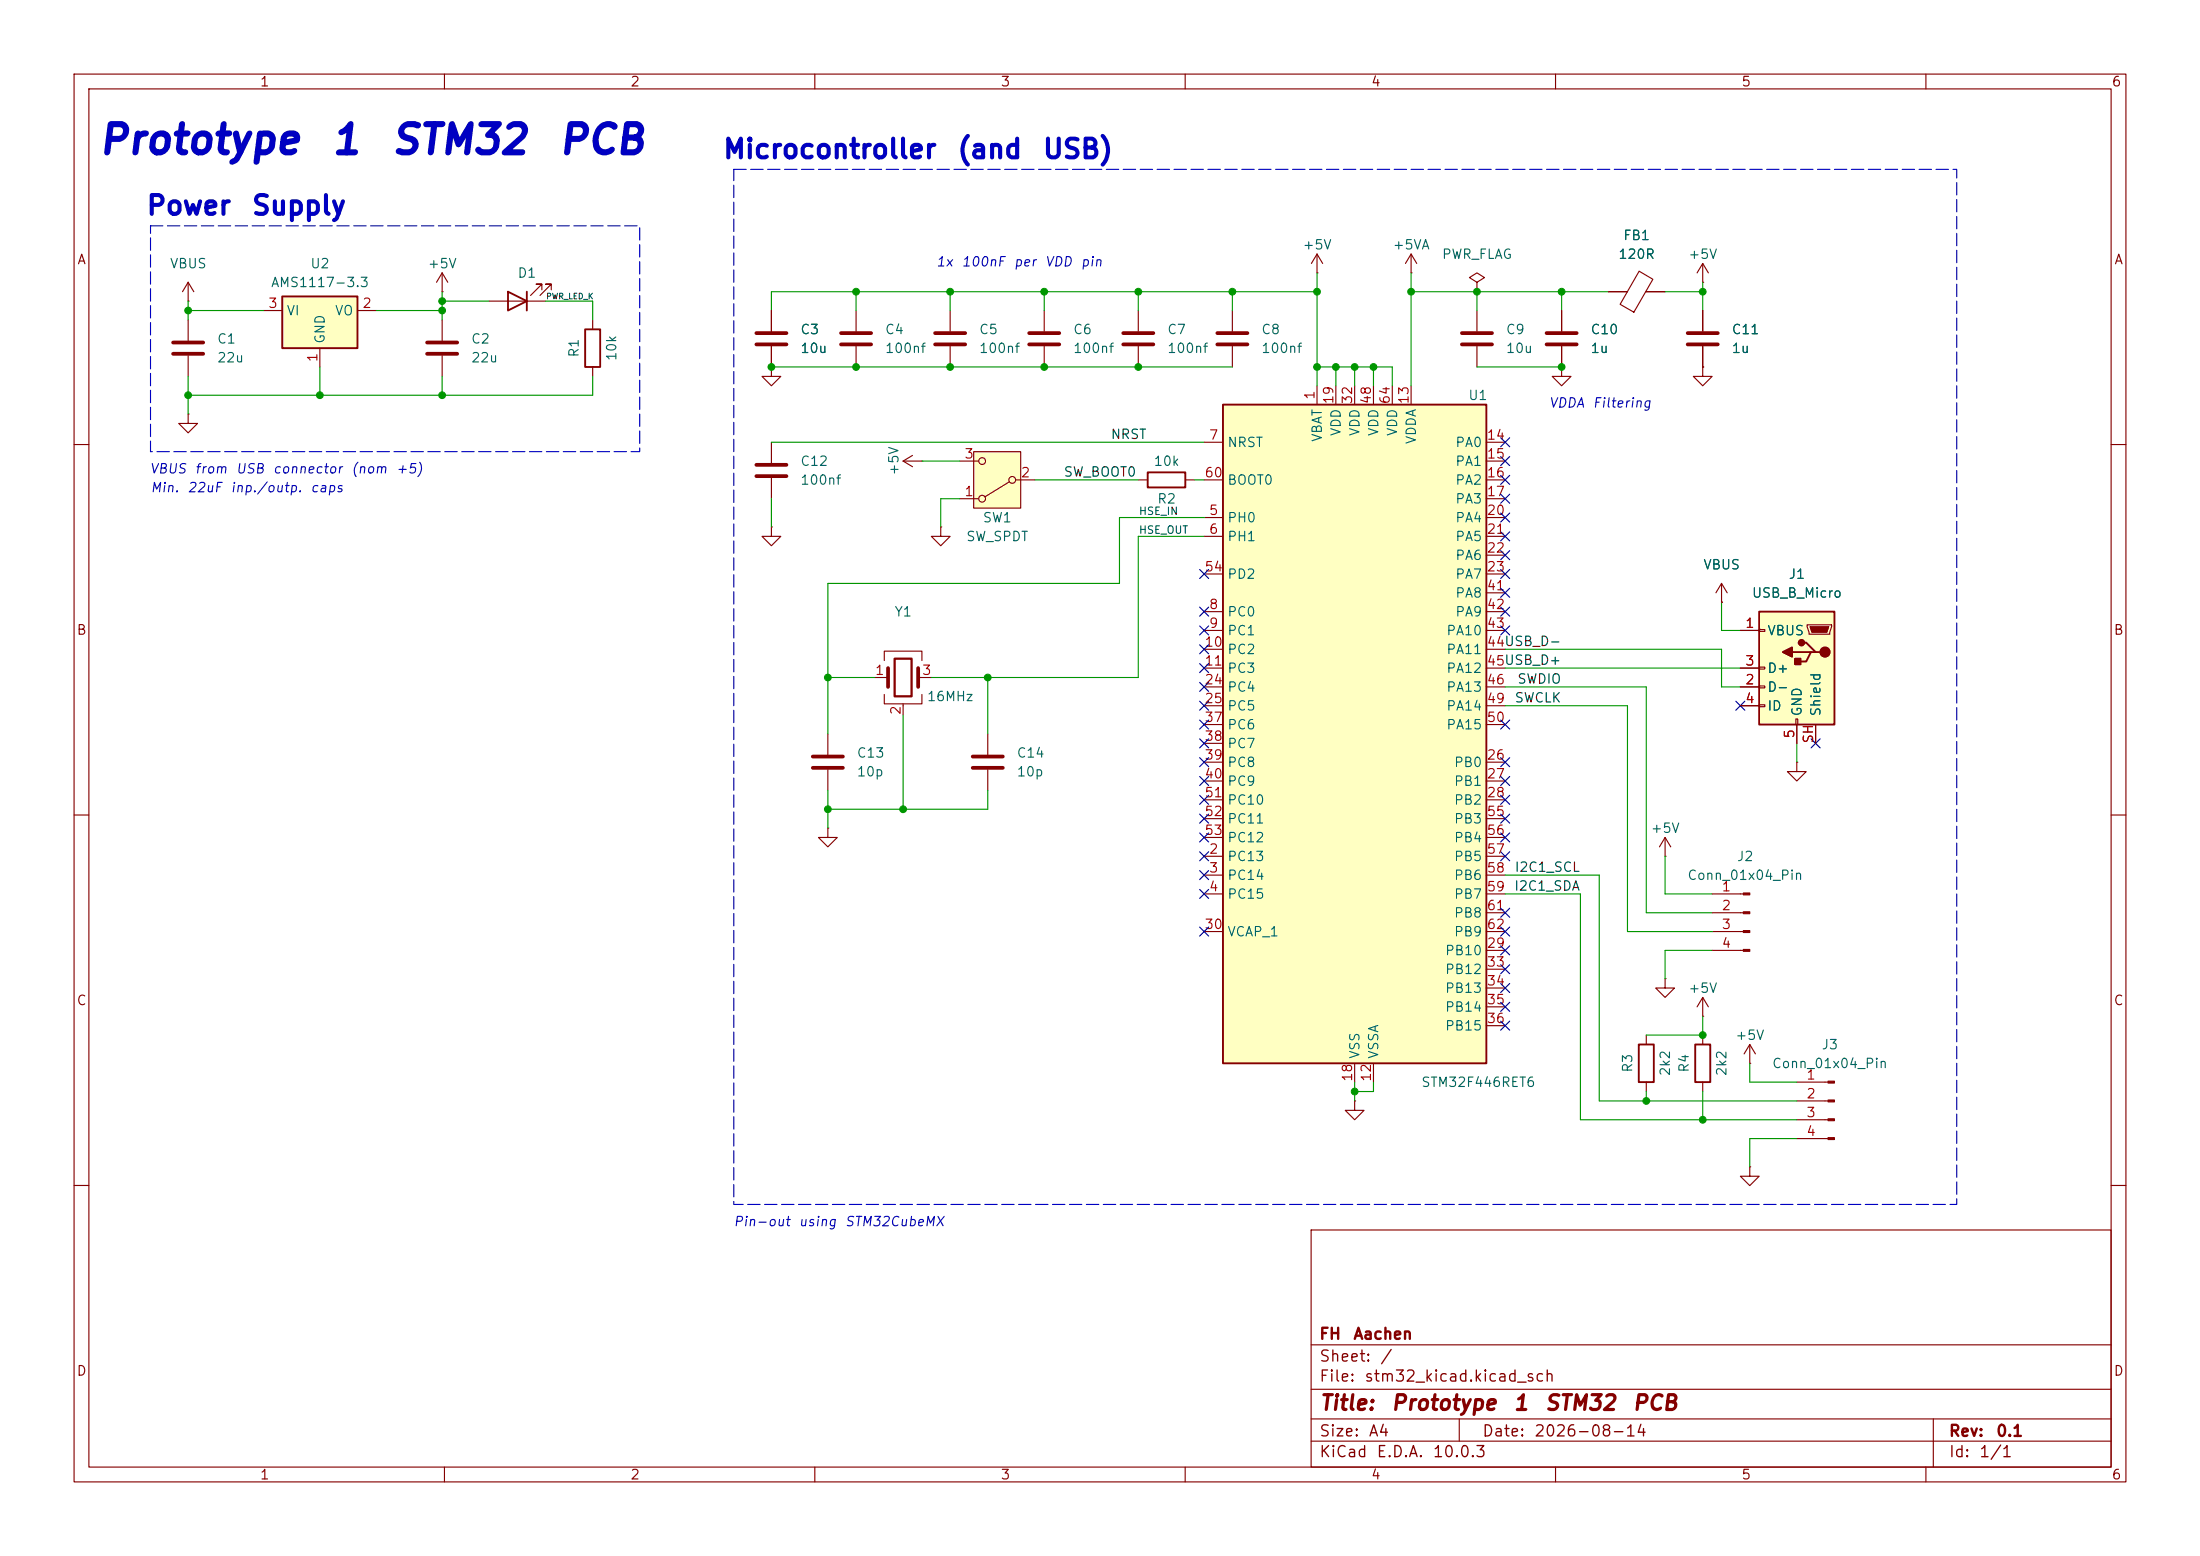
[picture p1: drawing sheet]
<svg xmlns="http://www.w3.org/2000/svg" width="297mm" height="210mm" viewBox="0 0 297 210" stroke-linecap="round" stroke-linejoin="round" font-family="sans-serif">
<g fill="none" stroke="#840000" stroke-width=".15">
<path d="M10 10h277v190h-277zM12 12h273v186h-273zM60 10v2M110 10v2M160 10v2M210 10v2M260 10v2M104.1 41.9v2.8M104.1 46.7v2.8M10 60h2M285 60h2M10 110h2"/>
<path d="M224.8 115.6h.1M224.8 113l-.8 1.3M224.8 113l.8 1.3M224.8 113v2.6M285 110h2M222.2 139.7v1.3M222.2 146.1v1.2M10 160h2M177 166h108v32h-108zM285 160h2M60 198v2M110 198v2"/>
<path d="M160 198v2M177 194.5h108M177 191.5h108M177 187.5h108M177 181.5h108M197 191.5v3M210 198v2M260 198v2M261 191.5v6.5"/>
</g>
<path d="M102.1 45h4.1M102.1 46.5h4.1" fill="none" stroke="#840000" stroke-width=".51"/>
<path d="M221.2 141h2.1v5.1h-2.1z" fill="none" stroke="#840000" stroke-width=".25"/>
<path d="M165.1 54.6h35.6v88.9h-35.6z" fill="#ffffc2"/>
<path d="M165.1 54.6h35.6v88.9h-35.6z" fill="none" stroke="#840000" stroke-width=".25"/>
<g fill="none" stroke="#840000" stroke-width=".15">
<path d="M162.6 59.7h2.5M177.8 52.1v2.5M180.3 52.1v2.5M182.9 52.1v2.5M185.4 52.1v2.5M188 52.1v2.5M190.5 52.1v2.5M200.7 59.7h2.5M162.6 69.9h2.5M162.6 72.4h2.5M162.6 64.8h2.5M162.6 77.5h2.5"/>
<path d="M200.7 69.9h2.5M200.7 72.4h2.5M200.7 62.2h2.5M200.7 64.8h2.5M200.7 67.3h2.5M200.7 74.9h2.5M200.7 77.5h2.5M162.6 82.6h2.5M162.6 85.1h2.5M162.6 87.6h2.5M162.6 90.2h2.5M162.6 92.7h2.5"/>
<path d="M162.6 95.3h2.5M162.6 97.8h2.5M200.7 82.6h2.5M200.7 85.1h2.5M200.7 87.6h2.5M200.7 90.2h2.5M200.7 92.7h2.5M200.7 95.3h2.5M200.7 97.8h2.5M200.7 80h2.5M162.6 115.6h2.5M162.6 118.1h2.5"/>
<path d="M162.6 102.9h2.5M162.6 105.4h2.5M162.6 108h2.5M162.6 100.3h2.5M162.6 110.5h2.5M162.6 113h2.5M200.7 115.6h2.5M200.7 118.1h2.5M200.7 102.9h2.5M200.7 105.4h2.5M200.7 108h2.5M200.7 110.5h2.5"/>
<path d="M200.7 113h2.5M162.6 120.7h2.5M162.6 125.7h2.5M200.7 120.7h2.5M200.7 128.3h2.5M200.7 125.7h2.5M200.7 130.8h2.5M200.7 133.4h2.5M200.7 135.9h2.5M200.7 138.4h2.5M200.7 123.2h2.5M182.9 143.5v2.6"/>
<path d="M185.4 143.5v2.6"/>
</g>
<path d="M237.5 82.6h10.1v15.2h-10.1z" fill="#ffffc2"/>
<path d="M237.5 82.6h10.1v15.2h-10.1zM241.9 88h2.6M243.2 86.7h.6l1.3 1.3h.6M245.1 88h-.6l-.7 1.3h-1.2" fill="none" stroke="#840000" stroke-width=".25"/>
<g fill="none" stroke="#840000" stroke-width=".15">
<path d="M141 41.9v2.8M141 46.7v2.8M153.7 41.9v2.8M153.7 46.7v2.8M166.4 41.9v2.8M166.4 46.7v2.8M118.1 91.4h1.8M119.4 89.2v-1.3h5.1v1.3M119.4 93.7v1.3h5.1v-1.3M121.9 95v1.5M124 91.4h1.7M234.9 85.1h2.6"/>
<path d="M234.9 92.7h2.6M234.9 90.2h2.6M234.9 95.3h2.6M237.5 85h.8v.2h-.8zM237.5 90h.8v.3h-.8zM237.5 92.6h.8v.2h-.8zM237.5 95.1h.8v.3h-.8zM242.4 97h.3v.8h-.3zM242.6 97.8v2.5M244 84.3h3.3v.3l-.3 1h-2.8zM245.1 97.8v2.5"/>
</g>
<path d="M244.3 84.6h2.6l-.3 .7h-2z" fill="#840000" stroke="#840000" stroke-width=".15"/>
<g fill="#840000" stroke="#840000" stroke-width=".25">
<path d="M242.3 88.9h.8v.8h-.8z"/>
<path d="M240.7 88l1.2-.6v1.2z"/>
<circle cx="246.4" cy="88" r=".63"/>
<circle cx="243.2" cy="86.7" r=".38"/>
</g>
<path d="M138.9 45h4.1M138.9 46.5h4.1M151.6 45h4.1M151.6 46.5h4.1M164.3 45h4.1M164.3 46.5h4.1M119.9 90.2v2.5M124 90.2v2.5" fill="none" stroke="#840000" stroke-width=".51"/>
<path d="M120.8 88.9h2.3v5.1h-2.3z" fill="none" stroke="#840000" stroke-width=".3"/>
<path d="M131.4 61h6.4v7.6h-6.4z" fill="#ffffc2"/>
<g fill="none" stroke="#840000" stroke-width=".15">
<path d="M25.4 43.2v2.8M25.4 48v2.8M104.1 49.5v1.3h1.3l-1.3 1.3-1.2-1.3h1.2M104.1 49.5h.1M104.1 59.7v2.8M115.6 41.9v2.8M115.6 46.7v2.8M128.3 41.9v2.8M128.3 46.7v2.8M229.9 49.5v1.3h1.2l-1.2 1.3-1.3-1.3h1.3M229.9 49.5h.1M104.1 71.1v1.3h1.3l-1.3 1.3-1.2-1.3h1.2"/>
<path d="M104.1 71.1h.1M104.1 64.5v2.8M121.9 62.2h2.6M121.9 62.2l1.3 .8M123.2 61.5l-1.3 .7M124.5 62.2h.1M127 71.1v1.3h1.3l-1.3 1.3-1.3-1.3h1.3M127 71.1h.1M129.5 67.3h2.6M129.5 62.2h2.6M131.4 61h6.4v7.6h-6.4zM136.3 65l-3.3 2.1"/>
<path d="M137.2 64.8h2.5M153.7 64.8h1.2M160 64.8h1.3"/>
<circle cx="132.6" cy="67.3" r=".46"/>
<circle cx="132.6" cy="62.2" r=".46"/>
<circle cx="136.7" cy="64.8" r=".46"/>
</g>
<path d="M154.9 63.8h5.1v2h-5.1z" fill="none" stroke="#840000" stroke-width=".25"/>
<path d="M23.4 46.2h4M23.4 47.8h4M113.5 45h4.1M113.5 46.5h4.1M126.2 45h4.1M126.2 46.5h4.1M102.1 62.7h4.1M102.1 64.3h4.1" fill="none" stroke="#840000" stroke-width=".51"/>
<path d="M38.1 40h10.2v7h-10.2z" fill="#ffffc2"/>
<path d="M68.6 39.4l2.5 1.2-2.5 1.3zM71.1 39.4v2.5M38.1 40h10.2v7h-10.2zM79 44.5h2v5h-2zM228.9 141h2v5.1h-2z" fill="none" stroke="#840000" stroke-width=".25"/>
<g fill="none" stroke="#840000" stroke-width=".15">
<path d="M25.4 38.1l-.8 1.3M25.4 38.1l.8 1.3M25.4 38.1v2.5M59.7 39.4h.1M59.7 36.8l-.8 1.3M59.7 36.8l.8 1.3M59.7 36.8v2.6M73.2 39.1v-.7h-.8h.8l-1.6 1.5M74.4 39.1v-.7h-.7h.7l-1.5 1.5M177.8 36.8h.1M177.8 34.3l-.8 1.3M177.8 34.3l.8 1.3"/>
<path d="M177.8 34.3v2.5M190.5 36.8h.1M190.5 34.3l-.8 1.3M190.5 34.3l.8 1.3M190.5 34.3v2.5M199.4 38.1l1-.6-1-.7-1 .7 1 .6v1.3M199.4 39.4h.1M217.2 39.4h2.5M221.3 36.6l1.8 1.1-2.5 4.4-1.9-1zM222.2 39.4h2.6M229.9 38.1h.1M229.9 35.6l-.8 1.2"/>
<path d="M229.9 35.6l.7 1.2M229.9 35.6v2.5M25.4 40.6h.1M25.4 55.9v1.3h1.3l-1.3 1.2-1.3-1.2h1.3M25.4 55.9h.1M35.6 41.9h2.5M43.2 47v2.5M48.3 41.9h2.5M59.7 43.2v2.8M59.7 48v2.8M66 40.6h7.7M80 43.2v1.3"/>
<path d="M80 49.5v1.3M104.1 49.5h.1M104.1 41.9v2.8M104.1 46.7v2.8M199.4 41.9v2.8M199.4 46.7v2.8M210.8 49.5v1.3h1.3l-1.3 1.3-1.3-1.3h1.3M210.8 49.5h.1M210.8 41.9v2.8M210.8 46.7v2.8M229.9 49.5h.1M229.9 41.9v2.8"/>
<path d="M229.9 46.7v2.8M232.4 78.7l-.8 1.3M232.4 78.7l.8 1.3M232.4 78.7v2.6M111.8 99.1v2.8M133.3 99.1v2.8M232.4 81.3h.1M234.9 85.1h2.6M234.9 92.7h2.6M234.9 90.2h2.6M234.9 95.3h2.6M242.6 97.8v2.5"/>
<path d="M245.1 97.8v2.5M111.8 111.8v1.2h1.2l-1.2 1.3-1.3-1.3h1.3M111.8 111.8h.1M111.8 103.9v2.8M133.3 103.9v2.8M242.6 102.9v1.2h1.2l-1.2 1.3-1.3-1.3h1.3M242.6 102.9h.1M224.8 132.1v1.3h1.3l-1.3 1.2-1.3-1.2h1.3M224.8 132.1h.1M229.9 137.2h.1M229.9 134.6v2.6M229.9 139.7v1.3"/>
<path d="M229.9 134.6l-.8 1.3M229.9 134.6l.7 1.3M231.1 120.7h4.3M231.1 123.2h4.3M231.1 125.7h4.3M231.1 128.3h4.3M182.9 148.6v1.3h1.2l-1.2 1.2-1.3-1.2h1.3M182.9 148.6h.1M229.9 146.1v1.2M236.2 157.5v1.3h1.3l-1.3 1.2-1.3-1.2h1.3M236.2 157.5h.1M236.2 143.5h.1"/>
<path d="M236.2 141l-.7 1.2M236.2 141l.8 1.2M236.2 141v2.5M242.6 146.1h4.2M242.6 148.6h4.2M242.6 151.1h4.2M242.6 153.7h4.2"/>
</g>
<path d="M57.7 46.2h4M57.7 47.8h4M197.4 45h4M197.4 46.5h4M208.8 45h4.1M208.8 46.5h4.1M227.8 45h4.1M227.8 46.5h4.1M109.7 102.1h4.1M109.7 103.6h4.1M131.3 102.1h4.1M131.3 103.6h4.1" fill="none" stroke="#840000" stroke-width=".51"/>
<g fill="#840000" stroke="#840000" stroke-width=".15">
<path d="M235.4 120.5h.8v.3h-.8z"/>
<path d="M235.4 123.1h.8v.2h-.8z"/>
<path d="M235.4 125.6h.8v.3h-.8z"/>
<path d="M235.4 128.1h.8v.3h-.8z"/>
<path d="M246.8 145.9h.8v.3h-.8z"/>
<path d="M246.8 148.5h.8v.2h-.8z"/>
<path d="M246.8 151h.8v.3h-.8z"/>
<path d="M246.8 153.5h.8v.3h-.8z"/>
</g>
<g fill="none" stroke="#009600" stroke-width=".15">
<path d="M59.7 39.4v3.8M115.6 39.4v2.5M128.3 39.4v2.5M141 39.4v2.5M153.7 39.4v2.5M166.4 39.4v2.5M177.8 39.4h-73.7v2.5M177.8 36.8v15.3M190.5 39.4h26.7M190.5 36.8v15.3M199.4 39.4v2.5M210.8 39.4v2.5"/>
<path d="M224.8 39.4h5.1M229.9 38.1v3.8M25.4 41.9h10.2M25.4 40.6v2.6M25.4 50.8v5.1M43.2 49.5v3.8M50.8 41.9h8.9M59.7 50.8v2.5M59.7 40.6h6.3M73.7 40.6h6.3v2.6M80 50.8v2.5h-54.6M104.1 59.7h58.5"/>
<path d="M104.1 49.5h62.3M177.8 49.5h10.2v2.6M180.3 49.5v2.6M182.9 49.5v2.6M185.4 49.5v2.6M199.4 49.5h11.4M104.1 67.3v3.8M124.5 62.2h5M129.5 67.3h-2.5v3.8M139.7 64.8h14M161.3 64.8h1.3M162.6 69.9h-11.5v8.8h-39.3v20.4"/>
<path d="M162.6 72.4h-8.9v19h-28M111.8 91.4h6.3M121.9 96.5v12.7M133.3 91.4v7.7M203.2 92.7h19v30.5h8.9M203.2 87.6h29.2v5.1h2.5M203.2 95.3h16.5v30.4h11.4M203.2 90.2h31.7M232.4 81.3v3.8h2.5M111.8 106.7v5.1M133.3 106.7v2.5h-21.5M203.2 118.1h12.7v30.5h26.7"/>
<path d="M224.8 115.6v5.1h6.3M242.6 100.3v2.6M203.2 120.7h10.2v30.4h29.2M229.9 137.2v2.5h-7.7M231.1 128.3h-6.3v3.8M182.9 146.1v2.5M185.4 146.1v1.2h-2.5M222.2 147.3v1.3M229.9 147.3v3.8M236.2 143.5v2.6h6.4M242.6 153.7h-6.4v3.8"/>
</g>
<g fill="none" stroke="#000084" stroke-width=".15">
<path d="M202.6 59.1l1.2 1.2M203.8 59.1l-1.2 1.2M162 76.9l1.2 1.2M163.2 76.9l-1.2 1.2M202.6 61.6l1.2 1.2M202.6 64.2l1.2 1.2M202.6 69.2l1.2 1.3M202.6 74.3l1.2 1.2M202.6 71.8l1.2 1.2M202.6 66.7l1.2 1.2M202.6 76.9l1.2 1.2M202.6 79.4l1.2 1.2"/>
<path d="M203.8 64.2l-1.2 1.2M203.8 61.6l-1.2 1.2M203.8 76.9l-1.2 1.2M203.8 69.2l-1.2 1.3M203.8 66.7l-1.2 1.2M203.8 71.8l-1.2 1.2M203.8 79.4l-1.2 1.2M203.8 74.3l-1.2 1.2M162 92.1l1.2 1.2M162 97.2l1.2 1.2M162 94.6l1.2 1.3M162 87l1.2 1.2"/>
<path d="M162 81.9l1.2 1.3M162 89.6l1.2 1.2M162 84.5l1.2 1.2M162 99.7l1.2 1.2M163.2 92.1l-1.2 1.2M163.2 97.2l-1.2 1.2M163.2 99.7l-1.2 1.2M163.2 94.6l-1.2 1.3M163.2 87l-1.2 1.2M163.2 81.9l-1.2 1.3M163.2 89.6l-1.2 1.2M163.2 84.5l-1.2 1.2"/>
<path d="M202.6 97.2l1.2 1.2M202.6 84.5l1.2 1.2M202.6 81.9l1.2 1.3M203.8 97.2l-1.2 1.2M203.8 84.5l-1.2 1.2M203.8 81.9l-1.2 1.3M234.3 94.6l1.3 1.3M235.6 94.6l-1.3 1.3M244.5 99.7l1.2 1.2M245.7 99.7l-1.2 1.2M162 104.8l1.2 1.2M162 115l1.2 1.2"/>
<path d="M162 117.5l1.2 1.2M162 109.9l1.2 1.2M162 107.3l1.2 1.3M162 112.4l1.2 1.2M162 102.3l1.2 1.2M163.2 104.8l-1.2 1.2M163.2 115l-1.2 1.2M163.2 117.5l-1.2 1.2M163.2 109.9l-1.2 1.2M163.2 107.3l-1.2 1.3M163.2 112.4l-1.2 1.2M163.2 102.3l-1.2 1.2"/>
<path d="M202.6 104.8l1.2 1.2M202.6 115l1.2 1.2M202.6 112.4l1.2 1.2M202.6 107.3l1.2 1.3M202.6 109.9l1.2 1.2M202.6 102.3l1.2 1.2M203.8 104.8l-1.2 1.2M203.8 115l-1.2 1.2M203.8 112.4l-1.2 1.2M203.8 107.3l-1.2 1.3M203.8 109.9l-1.2 1.2M203.8 102.3l-1.2 1.2"/>
<path d="M162 120l1.2 1.3M162 125.1l1.2 1.2M163.2 125.1l-1.2 1.2M163.2 120l-1.2 1.3M202.6 122.6l1.2 1.2M202.6 135.3l1.2 1.2M202.6 137.8l1.2 1.2M202.6 130.2l1.2 1.2M202.6 132.7l1.2 1.3M202.6 125.1l1.2 1.2M202.6 127.7l1.2 1.2M203.8 122.6l-1.2 1.2"/>
<path d="M203.8 135.3l-1.2 1.2M203.8 137.8l-1.2 1.2M203.8 130.2l-1.2 1.2M203.8 132.7l-1.2 1.3M203.8 125.1l-1.2 1.2M203.8 127.7l-1.2 1.2"/>
</g>
<path d="M20.3 30.5h66.1v30.5h-66.1zM99.1 22.9h165.1v139.7h-165.1z" fill="none" stroke="#0000c2" stroke-width=".15" stroke-dasharray="1.7 .6"/>
<g fill="#009600" stroke="#009600" stroke-width=".14">
<circle cx="115.6" cy="39.4" r=".46"/>
<circle cx="128.3" cy="39.4" r=".46"/>
<circle cx="153.7" cy="49.5" r=".46"/>
<circle cx="153.7" cy="39.4" r=".46"/>
<circle cx="141" cy="49.5" r=".46"/>
<circle cx="141" cy="39.4" r=".46"/>
<circle cx="115.6" cy="49.5" r=".46"/>
<circle cx="128.3" cy="49.5" r=".46"/>
<circle cx="121.9" cy="109.2" r=".46"/>
<circle cx="182.9" cy="147.3" r=".46"/>
<circle cx="199.4" cy="39.4" r=".46"/>
<circle cx="210.8" cy="49.5" r=".46"/>
<circle cx="210.8" cy="39.4" r=".46"/>
<circle cx="166.4" cy="39.4" r=".46"/>
<circle cx="190.5" cy="39.4" r=".46"/>
<circle cx="177.8" cy="49.5" r=".46"/>
<circle cx="180.3" cy="49.5" r=".46"/>
<circle cx="185.4" cy="49.5" r=".46"/>
<circle cx="177.8" cy="39.4" r=".46"/>
<circle cx="182.9" cy="49.5" r=".46"/>
<circle cx="229.9" cy="39.4" r=".46"/>
<circle cx="229.9" cy="139.7" r=".46"/>
<circle cx="229.9" cy="151.1" r=".46"/>
<circle cx="222.2" cy="148.6" r=".46"/>
<circle cx="104.1" cy="49.5" r=".46"/>
<circle cx="133.3" cy="91.4" r=".46"/>
<circle cx="111.8" cy="109.2" r=".46"/>
<circle cx="111.8" cy="91.4" r=".46"/>
<circle cx="59.7" cy="53.3" r=".46"/>
<circle cx="59.7" cy="41.9" r=".46"/>
<circle cx="43.2" cy="53.3" r=".46"/>
<circle cx="25.4" cy="53.3" r=".46"/>
<circle cx="25.4" cy="41.9" r=".46"/>
<circle cx="59.7" cy="40.6" r=".46"/>
</g>
<g font-size="3.8" fill="#0000c2">
<text x="13" y="21.7">Prototype</text>
<text x="44.5" y="21.7">1</text>
<text x="52.6" y="21.7">STM32</text>
<text x="75.1" y="21.7">PCB</text>
</g>
<g font-size="2.5" fill="#0000c2">
<text x="97.5" y="22">Microcontroller</text>
<text x="129.1" y="22">(and</text>
<text x="140.6" y="22">USB)</text>
<text x="19.6" y="29.6">Power</text>
<text x="33.8" y="29.6">Supply</text>
</g>
<g font-size="2" fill="#840000">
<text x="178" y="190.8">Title:</text>
<text x="187.7" y="190.8">Prototype</text>
<text x="204.2" y="190.8">1</text>
<text x="208.4" y="190.8">STM32</text>
<text x="220.3" y="190.8">PCB</text>
</g>
<g font-size="1.5" fill="#840000">
<text x="178" y="184.2">Sheet:</text>
<text x="178" y="181.2">FH</text>
<text x="182.6" y="181.2">Aachen</text>
<text x="186.2" y="184.2">/</text>
<text x="178" y="186.9">File:</text>
<text x="184.1" y="186.9">stm32_kicad.kicad_sch</text>
<text x="178" y="197.1">KiCad</text>
<text x="178" y="194.3">Size:</text>
<text x="184.7" y="194.3">A4</text>
<text x="185.7" y="197.1">E.D.A.</text>
<text x="193.3" y="197.1">10.0.3</text>
<text x="200" y="194.3">Date:</text>
<text x="207" y="194.3">2026-08-14</text>
<text x="263" y="194.3">Rev:</text>
<text x="263" y="197.1">Id:</text>
<text x="267.1" y="197.1">1/1</text>
<text x="269.4" y="194.3">0.1</text>
</g>
<g font-size="1.3" fill="#840000">
<text x="35" y="12">1</text>
<text x="85" y="12">2</text>
<text x="135" y="12">3</text>
<text x="185" y="12">4</text>
<text x="235" y="12">5</text>
<text x="285" y="12">6</text>
<text x="10.3" y="36">A</text>
<text x="285.3" y="36">A</text>
<text x="10.3" y="86">B</text>
<text x="285.3" y="86">B</text>
<text x="10.3" y="136">C</text>
<text x="285.3" y="136">C</text>
<text x="10.3" y="186">D</text>
<text x="285.3" y="186">D</text>
<text x="35" y="200">1</text>
<text x="85" y="200">2</text>
<text x="135" y="200">3</text>
<text x="185" y="200">4</text>
<text x="235" y="200">5</text>
<text x="285" y="200">6</text>
</g>
<g font-size="1.3" fill="#006464">
<text x="175.8" y="34">+5V</text>
<text x="187.9" y="34">+5VA</text>
<text x="194.6" y="35.3">PWR_FLAG</text>
<text x="218.4" y="35.3">120R</text>
<text x="219" y="32.7">FB1</text>
<text x="227.8" y="35.3">+5V</text>
<text x="22.8" y="36.5">VBUS</text>
<text x="36.5" y="39.1">AMS1117-3.3</text>
<text x="41.8" y="36.5">U2</text>
<text x="57.7" y="36.5">+5V</text>
<text x="69.8" y="37.8">D1</text>
<text x="29.2" y="46.7">C1</text>
<text x="38.6" y="42.9">VI</text>
<text x="44.2" y="46.5" transform="rotate(-90 44.2 46.5)">GND</text>
<text x="45.1" y="42.9">VO</text>
<text x="63.5" y="46.7">C2</text>
<text x="108" y="45.4">C3</text>
<text x="108" y="48">10u</text>
<text x="119.4" y="45.4">C4</text>
<text x="119.4" y="48">100nf</text>
<text x="132.1" y="45.4">C5</text>
<text x="132.1" y="48">100nf</text>
<text x="144.8" y="45.4">C6</text>
<text x="144.8" y="48">100nf</text>
<text x="157.5" y="45.4">C7</text>
<text x="157.5" y="48">100nf</text>
<text x="170.2" y="45.4">C8</text>
<text x="170.2" y="48">100nf</text>
<text x="203.2" y="45.4">C9</text>
<text x="203.2" y="48">10u</text>
<text x="214.6" y="48">1u</text>
<text x="214.6" y="45.4">C10</text>
<text x="233.7" y="48">1u</text>
<text x="233.7" y="45.4">C11</text>
<text x="29.2" y="49.2">22u</text>
<text x="63.5" y="49.2">22u</text>
<text x="78.4" y="48.3" transform="rotate(-90 78.4 48.3)">R1</text>
<text x="83.5" y="48.8" transform="rotate(-90 83.5 48.8)">10k</text>
<text x="178.8" y="59.7" transform="rotate(-90 178.8 59.7)">VBAT</text>
<text x="181.3" y="58.9" transform="rotate(-90 181.3 58.9)">VDD</text>
<text x="183.9" y="58.9" transform="rotate(-90 183.9 58.9)">VDD</text>
<text x="186.4" y="58.9" transform="rotate(-90 186.4 58.9)">VDD</text>
<text x="188.9" y="58.9" transform="rotate(-90 188.9 58.9)">VDD</text>
<text x="198.1" y="54.3">U1</text>
<text x="108" y="63.2">C12</text>
<text x="108" y="65.7">100nf</text>
<text x="121.6" y="64.3" transform="rotate(-90 121.6 64.3)">+5V</text>
<text x="155.7" y="63.2">10k</text>
<text x="165.6" y="60.7">NRST</text>
<text x="165.6" y="65.7">BOOT0</text>
<text x="191.5" y="60" transform="rotate(-90 191.5 60)">VDDA</text>
<text x="196.4" y="60.7">PA0</text>
<text x="196.4" y="63.2">PA1</text>
<text x="196.4" y="65.7">PA2</text>
<text x="132.6" y="70.8">SW1</text>
<text x="156.1" y="68.3">R2</text>
<text x="165.6" y="70.8">PH0</text>
<text x="196.4" y="68.3">PA3</text>
<text x="196.4" y="70.8">PA4</text>
<text x="130.3" y="73.4">SW_SPDT</text>
<text x="165.6" y="73.4">PH1</text>
<text x="196.4" y="73.4">PA5</text>
<text x="196.4" y="75.9">PA6</text>
<text x="229.9" y="77.2">VBUS</text>
<text x="120.7" y="83.5">Y1</text>
<text x="165.6" y="83.5">PC0</text>
<text x="165.6" y="78.4">PD2</text>
<text x="196.4" y="78.4">PA7</text>
<text x="196.4" y="81">PA8</text>
<text x="196.4" y="83.5">PA9</text>
<text x="236.4" y="81">USB_B_Micro</text>
<text x="241.4" y="78.4">J1</text>
<text x="165.6" y="86.1">PC1</text>
<text x="165.6" y="88.6">PC2</text>
<text x="195.2" y="86.1">PA10</text>
<text x="195.2" y="88.6">PA11</text>
<text x="238.5" y="86.1">VBUS</text>
<text x="125.1" y="95">16MHz</text>
<text x="165.6" y="91.1">PC3</text>
<text x="165.6" y="93.7">PC4</text>
<text x="195.2" y="91.1">PA12</text>
<text x="195.2" y="93.7">PA13</text>
<text x="238.5" y="93.7">D-</text>
<text x="238.5" y="91.1">D+</text>
<text x="165.6" y="96.2">PC5</text>
<text x="165.6" y="98.8">PC6</text>
<text x="165.6" y="101.3">PC7</text>
<text x="195.2" y="96.2">PA14</text>
<text x="195.2" y="98.8">PA15</text>
<text x="238.5" y="96.2">ID</text>
<text x="243.5" y="96.8" transform="rotate(-90 243.5 96.8)">GND</text>
<text x="246.1" y="96.8" transform="rotate(-90 246.1 96.8)">Shield</text>
<text x="115.6" y="102.6">C13</text>
<text x="115.6" y="105.1">10p</text>
<text x="137.2" y="102.6">C14</text>
<text x="137.2" y="105.1">10p</text>
<text x="165.6" y="103.8">PC8</text>
<text x="165.6" y="106.4">PC9</text>
<text x="196.2" y="103.8">PB0</text>
<text x="196.2" y="106.4">PB1</text>
<text x="165.6" y="108.9">PC10</text>
<text x="165.6" y="111.5">PC11</text>
<text x="196.2" y="108.9">PB2</text>
<text x="196.2" y="111.5">PB3</text>
<text x="222.8" y="112.7">+5V</text>
<text x="165.6" y="116.5">PC13</text>
<text x="165.6" y="119.1">PC14</text>
<text x="165.6" y="114">PC12</text>
<text x="196.2" y="114">PB4</text>
<text x="196.2" y="116.5">PB5</text>
<text x="196.2" y="119.1">PB6</text>
<text x="227.7" y="119.1">Conn_01x04_Pin</text>
<text x="234.4" y="116.5">J2</text>
<text x="165.6" y="121.6">PC15</text>
<text x="196.2" y="121.6">PB7</text>
<text x="196.2" y="124.2">PB8</text>
<text x="165.6" y="126.7">VCAP_1</text>
<text x="195" y="129.2">PB10</text>
<text x="195" y="131.8">PB12</text>
<text x="196.2" y="126.7">PB9</text>
<text x="195" y="134.3">PB13</text>
<text x="195" y="136.9">PB14</text>
<text x="227.8" y="134.3">+5V</text>
<text x="183.9" y="143" transform="rotate(-90 183.9 143)">VSS</text>
<text x="186.4" y="143" transform="rotate(-90 186.4 143)">VSSA</text>
<text x="195" y="139.4">PB15</text>
<text x="234.2" y="140.7">+5V</text>
<text x="245.8" y="141.9">J3</text>
<text x="191.8" y="147">STM32F446RET6</text>
<text x="220.7" y="144.9" transform="rotate(-90 220.7 144.9)">R3</text>
<text x="225.8" y="145.3" transform="rotate(-90 225.8 145.3)">2k2</text>
<text x="228.3" y="144.9" transform="rotate(-90 228.3 144.9)">R4</text>
<text x="233.4" y="145.3" transform="rotate(-90 233.4 145.3)">2k2</text>
<text x="239.1" y="144.5">Conn_01x04_Pin</text>
</g>
<g font-size="1.3" fill="#a90000">
<text x="36.1" y="41.9">3</text>
<text x="48.8" y="41.9">2</text>
<text x="43.2" y="49" transform="rotate(-90 43.2 49)">1</text>
<text x="163.1" y="59.7">7</text>
<text x="177.8" y="54" transform="rotate(-90 177.8 54)">1</text>
<text x="180.3" y="54.7" transform="rotate(-90 180.3 54.7)">19</text>
<text x="182.9" y="54.7" transform="rotate(-90 182.9 54.7)">32</text>
<text x="185.4" y="54.7" transform="rotate(-90 185.4 54.7)">48</text>
<text x="187.9" y="54.7" transform="rotate(-90 187.9 54.7)">64</text>
<text x="190.5" y="54.7" transform="rotate(-90 190.5 54.7)">13</text>
<text x="200.6" y="59.7">14</text>
<text x="130.1" y="62.2">3</text>
<text x="137.7" y="64.7">2</text>
<text x="162.5" y="64.7">60</text>
<text x="200.6" y="62.2">15</text>
<text x="200.6" y="64.7">16</text>
<text x="130.1" y="67.3">1</text>
<text x="163.1" y="69.8">5</text>
<text x="200.6" y="67.3">17</text>
<text x="200.6" y="69.8">20</text>
<text x="162.5" y="77.4">54</text>
<text x="163.1" y="72.4">6</text>
<text x="200.6" y="72.4">21</text>
<text x="200.6" y="74.9">22</text>
<text x="200.6" y="77.4">23</text>
<text x="163.1" y="82.5">8</text>
<text x="200.6" y="80">41</text>
<text x="200.6" y="82.5">42</text>
<text x="162.5" y="87.6">10</text>
<text x="163.1" y="85.1">9</text>
<text x="200.6" y="85.1">43</text>
<text x="200.6" y="87.6">44USB_D-</text>
<text x="235.5" y="85.1">1</text>
<text x="118" y="91.4">1</text>
<text x="124.4" y="91.4">3</text>
<text x="162.5" y="90.1">11</text>
<text x="162.5" y="92.7">24</text>
<text x="162.5" y="95.2">25</text>
<text x="200.6" y="90.1">45USB_D+</text>
<text x="200.6" y="92.7">46</text>
<text x="200.6" y="95.2">49</text>
<text x="235.5" y="92.7">2</text>
<text x="235.5" y="90.1">3</text>
<text x="235.5" y="95.2">4</text>
<text x="121.9" y="96.6" transform="rotate(-90 121.9 96.6)">2</text>
<text x="162.5" y="97.8">37</text>
<text x="162.5" y="100.3">38</text>
<text x="200.6" y="97.8">50</text>
<text x="242.5" y="99.8" transform="rotate(-90 242.5 99.8)">5</text>
<text x="245.1" y="100.4" transform="rotate(-90 245.1 100.4)">SH</text>
<text x="162.5" y="102.8">39</text>
<text x="162.5" y="105.4">40</text>
<text x="162.5" y="107.9">51</text>
<text x="200.6" y="102.8">26</text>
<text x="200.6" y="105.4">27</text>
<text x="200.6" y="107.9">28</text>
<text x="162.5" y="110.5">52</text>
<text x="162.5" y="113">53</text>
<text x="200.6" y="110.5">55</text>
<text x="200.6" y="113">56</text>
<text x="163.1" y="115.5">2</text>
<text x="163.1" y="118.1">3</text>
<text x="200.6" y="115.5">57</text>
<text x="200.6" y="118.1">58</text>
<text x="162.5" y="125.7">30</text>
<text x="163.1" y="120.6">4</text>
<text x="200.6" y="120.6">59</text>
<text x="200.6" y="123.2">61</text>
<text x="200.6" y="125.7">62</text>
<text x="232.3" y="120.6">1</text>
<text x="232.3" y="123.2">2</text>
<text x="232.3" y="125.7">3</text>
<text x="200.6" y="128.2">29</text>
<text x="200.6" y="130.8">33</text>
<text x="232.3" y="128.2">4</text>
<text x="200.6" y="133.3">34</text>
<text x="200.6" y="135.9">35</text>
<text x="200.6" y="138.4">36</text>
<text x="182.9" y="146.1" transform="rotate(-90 182.9 146.1)">18</text>
<text x="185.4" y="146.1" transform="rotate(-90 185.4 146.1)">12</text>
<text x="243.8" y="146">1</text>
<text x="243.8" y="148.6">2</text>
<text x="243.8" y="151.1">3</text>
<text x="243.8" y="153.6">4</text>
</g>
<g font-size="1.3" fill="#0000c2">
<text x="126.3" y="36.3">1x</text>
<text x="129.7" y="36.3">100nF</text>
<text x="136.8" y="36.3">per</text>
<text x="141" y="36.3">VDD</text>
<text x="145.8" y="36.3">pin</text>
<text x="209" y="55.3">VDDA</text>
<text x="214.9" y="55.3">Filtering</text>
<text x="20.1" y="64.2">VBUS</text>
<text x="26.2" y="64.2">from</text>
<text x="31.7" y="64.2">USB</text>
<text x="36.7" y="64.2">connector</text>
<text x="47.3" y="64.2">(nom</text>
<text x="53.3" y="64.2">+5)</text>
<text x="20.2" y="66.8">Min.</text>
<text x="25.2" y="66.8">22uF</text>
<text x="31" y="66.8">inp./outp.</text>
<text x="41.8" y="66.8">caps</text>
<text x="98.9" y="165.8">Pin-out</text>
<text x="107.7" y="165.8">using</text>
<text x="114" y="165.8">STM32CubeMX</text>
</g>
<g font-size="1.3" fill="#0f0f0f">
<text x="149.9" y="59.6">NRST</text>
<text x="143.5" y="64.6">SW_BOOT0</text>
<text x="204.4" y="95.1">SWCLK</text>
<text x="204.8" y="92.6">SWDIO</text>
<text x="204.4" y="118">I2C1_SCL</text>
<text x="204.3" y="120.5">I2C1_SDA</text>
</g>
<g font-size="1" fill="#0f0f0f">
<text x="153.7" y="69.8">HSE_IN</text>
<text x="153.7" y="72.3">HSE_OUT</text>
</g>
<text font-size=".8" fill="#0f0f0f" x="73.7" y="40.6">PWR_LED_K</text>
</svg>
